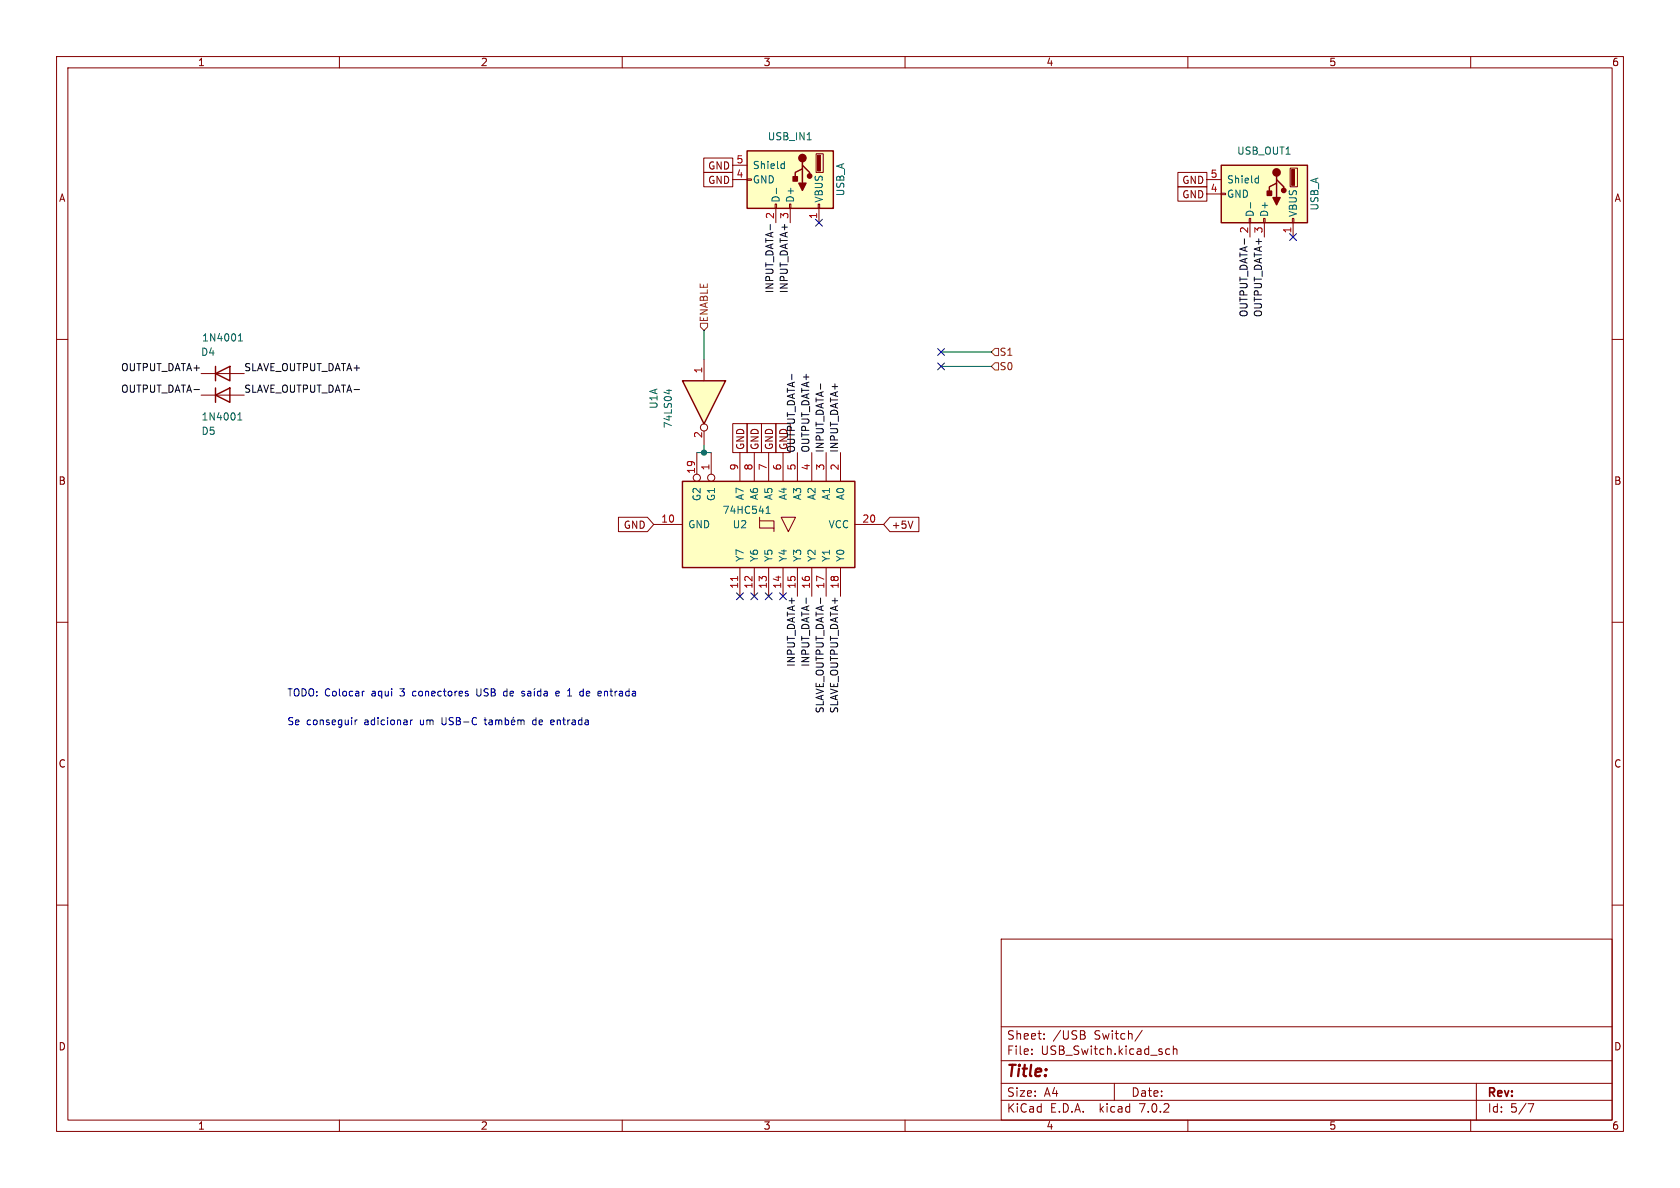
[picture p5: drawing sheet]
<svg xmlns="http://www.w3.org/2000/svg" width="297mm" height="210mm" viewBox="0 0 297 210" stroke-linecap="round" stroke-linejoin="round" font-family="sans-serif">
<g fill="none" stroke="#840000" stroke-width=".18">
<path d="M10 10h277v190h-277zM12 12h273v186h-273zM60 10v2M110 10v2M160 10v2M210 10v2M260 10v2M10 60h2M285 60h2M35.6 69.9h7.6M10 110h2M285 110h2"/>
<path d="M10 160h2M285 160h2M177 166h108v32h-108zM60 198v2M110 198v2M160 198v2M177 194.5h108M177 191.5h108M177 187.5h108M177 181.5h108M182.4 186.3v.1M182.4 185.5v.1"/>
<path d="M184.6 183.6v.1M184.6 182.8v.1M191.5 182.9a.4 .4 0 0 1 .4 .4 .4 .4 0 0 1-.3 .4M191.6 182.3l.2 .2-.2 .3M197 191.5v3M201.9 182.1l-1.3 2M206.1 186.1l.3 .3 .4-.1M206.8 185.5l-.4-.1-.3 .3M207.4 185.5l.2-.1 .4 .1 .1 .9M207.4 184.9v1.5M210 198v2M260 198v2"/>
<path d="M261 191.5v6.5M270.1 195.1h1l-.6 1.5"/>
</g>
<path d="M38.1 69.9l2.5-1.3v2.5zM38.1 68.6v2.5" fill="none" stroke="#840000" stroke-width=".25"/>
<path d="M42 74.2h.8M42 73.3l.4-.3v1.2" fill="none" stroke="#006464" stroke-width=".18"/>
<path d="M120.6 67.3h7.7l-3.8 7.6z" fill="#ffffc2"/>
<path d="M132.1 26.7h15.2v10.1h-15.2zM141.9 28.6v.6l1.2 1.3v.6M141.9 29.2v.6l-1.3 .7v1.3M141.9 29.8v2.6M215.9 29.2h15.2v10.2h-15.2zM225.7 31.1v.7l1.2 1.2v.7M225.7 31.8v.6l-1.3 .6v1.3M225.7 32.4v2.5M38.1 66l2.5-1.2v2.5zM38.1 64.8v2.5M120.6 67.3h7.7l-3.8 7.6zM120.6 85.1h30.5v15.2h-30.5z" fill="none" stroke="#840000" stroke-width=".25"/>
<g fill="none" stroke="#840000" stroke-width=".18">
<path d="M124.4 30.5h5.1v2.5h-5.1zM124.4 27.9h5.1v2.6h-5.1zM129.5 31.8h2.6M129.5 29.2h2.6M132.1 31.6h.7v.3h-.7zM137 36.1h.3v.7h-.3zM137.2 36.8v2.6M139.6 36.1h.2v.7h-.2zM139.7 36.8v2.6M144.3 27.2h1.2v3.3h-1.2zM144.7 36.1h.2v.7h-.2zM144.8 36.8v2.6"/>
<path d="M208.2 33h5.2v2.6h-5.2zM208.2 30.5h5.2v2.5h-5.2zM213.4 31.8h2.5M213.4 34.3h2.5M215.9 34.2h.8v.2h-.8zM220.9 38.6h.2v.8h-.2zM221 39.4v2.5M223.4 38.6h.2v.8h-.2zM223.5 39.4v2.5M228.1 29.7h1.3v3.3h-1.3zM228.5 38.6h.2v.8h-.2zM228.6 39.4v2.5"/>
<path d="M35.6 66h7.6M124.5 63.5v3.8M124.5 76.2v2.5M129.5 74.9h2.6v5.1h-2.6zM132.1 74.9h2.5v5.1h-2.5zM134.6 74.9h2.6v5.1h-2.6zM137.2 74.9h2.5v5.1h-2.5zM109.3 91.4h5.2l1.1 1.3-1.1 1.3h-5.2zM115.6 92.7h5M123.2 80v3.8M125.7 80v3.8M130.8 80v5.1"/>
<path d="M133.3 80v5.1M134.3 92.1h2.5v1.2M134.3 91.4v1.9h2.5v.7M135.9 80v5.1M138.1 91.4h2.5l-1.2 2.6zM138.4 80v5.1M141 80v5.1M143.5 80v5.1M146 80v5.1M148.6 80v5.1M151.1 92.7h5.1M157.3 91.4h5.1v2.6h-5.1l-1.1-1.3z"/>
<path d="M130.8 100.3v5.1M133.3 100.3v5.1M135.9 100.3v5.1M138.4 100.3v5.1M141 100.3v5.1M143.5 100.3v5.1M146 100.3v5.1M148.6 100.3v5.1"/>
<circle cx="124.5" cy="75.6" r=".63"/>
<circle cx="123.2" cy="84.5" r=".63"/>
<circle cx="125.7" cy="84.5" r=".63"/>
</g>
<g fill="none" stroke="#006464" stroke-width=".18">
<path d="M137.3 33.3v.9M138.3 29h.4M138.7 28.5v1.3M138.7 29.7l-.4 .1M142.7 24.7h.7M221.1 35.8v1M222.1 31.5l.4 .1M222.5 31.1v1.2M222.5 32.3h-.4M42.1 59.4l.4-.4v1.3M42.1 60.3h.8M117.9 69h.8"/>
<path d="M118.3 68.8v.8M135.4 90.8h.8M135.4 89.9l.4-.4v1.3"/>
</g>
<g fill="#ffffc2" stroke="#ffffc2" stroke-width=".18">
<path d="M132.1 26.7h15.2v10.1h-15.2z"/>
<path d="M215.9 29.2h15.2v10.2h-15.2z"/>
<path d="M120.6 85.1h30.5v15.2h-30.5z"/>
</g>
<g fill="#840000" stroke="#840000" stroke-width=".25">
<path d="M141.2 32.4h1.3l-.6 1.3z"/>
<path d="M140.2 31.2h.8v.8h-.8z"/>
<path d="M225 34.9h1.3l-.6 1.3z"/>
<path d="M224 33.8h.8v.7h-.8z"/>
<circle cx="141.9" cy="27.9" r=".63"/>
<circle cx="143.1" cy="31.1" r=".38"/>
<circle cx="225.7" cy="30.5" r=".63"/>
<circle cx="226.9" cy="33.7" r=".38"/>
</g>
<g fill="#840000" stroke="#840000" stroke-width=".18">
<path d="M144.5 27.4h.5v2.8h-.5z"/>
<path d="M228.3 30h.6v2.8h-.6z"/>
</g>
<path d="M130.4 101.9v.7" fill="none" stroke="#a90000" stroke-width=".18"/>
<path d="M123.8 57.2h1.3v.6l-.6 .6-.7-.6zM175.3 64.8l.6-.7h.6v1.3h-.6zM175.3 62.2l.6-.6h.6v1.3h-.6z" fill="none" stroke="#725600" stroke-width=".18"/>
<path d="M136.2 39.7v.9M145.1 67.9v.9M142.5 105.7v1" fill="none" stroke="#0f0f0f" stroke-width=".18"/>
<g fill="none" stroke="#0000c2" stroke-width=".18">
<path d="M62.8 127.3v.8M63.1 127.3l-.3 .2M64.4 122.2l-.3 .1M72.6 127.3v.8M72.9 127.3l-.3 .2M82.3 122.6l.5 .2-.1 .2h-.3M82.3 122.2h.4M85.6 127.3h.5M85.8 126.8v1.1l.3 .2M86.5 127.3h.5v.8M87 127.6h-.4l-.2 .2 .2 .3h.4M87.6 127.4l.4-.1 .2 .1"/>
<path d="M87.6 127.3v.8M88.2 127.4l.2-.1h.3v.8M88.2 127.4v.7M89.3 127.3h.4l.2 .2-.1 .6h-.5M89.3 126.8v1.3M90.4 127.7l.6-.1v-.3h-.4l-.2 .1 .1 .7h.5M90.8 126.8l-.1 .2M91.6 127.4l.3-.1 .2 .1M91.6 127.3v.8M92.1 127.4l.2-.1h.3v.8M92.1 127.4v.7M92.7 122.2h-.3l-.2 .2 .1 .2 .4 .1v.3h-.5"/>
<path d="M93.3 122.2h.5l.1 .8M93.9 122.5l-.5 .1-.1 .1 .1 .3h.5M94.5 122.2v.8M94.6 121.7l-.2 .2M95.6 122.2h-.4l-.2 .2 .1 .6h.5M95.6 121.8v1.2M96.2 122.2h.5l.1 .8M96.8 122.5l-.5 .1-.1 .1 .1 .3h.5M97.4 127.7l.6-.1-.1-.3h-.4l-.1 .1v.7h.5M98.5 127.4l.2-.1h.3l.1 .8M98.5 127.3v.8M98.7 122.2h-.2l-.2 .2v.6h.4"/>
<path d="M98.9 122.5l-.6 .1M99.5 127.3h.5M99.7 126.8v1.1l.3 .2M100.3 123h.8M100.4 127.3v.8M100.6 121.9l.1-.1v1.2M100.8 127.3l-.4 .2M101.2 127.3h.5v.8M101.7 127.6h-.4l-.2 .2 .2 .3h.4M102.9 127.3h-.4l-.2 .2 .1 .6h.5M102.9 126.8v1.3M103 122.2h-.4l-.1 .2 .1 .5 .4 .1"/>
<path d="M103.5 127.3h.5v.8M104 127.6h-.4l-.2 .2 .2 .3h.4M105.9 122.2h.4v.3l-.6 .1M106.3 123h-.4"/>
</g>
<path d="M124.5 58.4v5.1M124.5 78.7v1.3M166.4 62.2h8.9M166.4 64.8h8.9M123.2 80h2.5" fill="none" stroke="#009600" stroke-width=".18"/>
<g fill="none" stroke="#000084" stroke-width=".18">
<path d="M144.2 38.8l1.2 1.2M145.4 38.8l-1.2 1.2M228 41.3l1.2 1.2M229.2 41.3l-1.2 1.2M165.8 61.6l1.2 1.2M165.8 64.2l1.2 1.2M167 61.6l-1.2 1.2M167 64.2l-1.2 1.2M130.2 104.8l1.2 1.2M131.4 104.8l-1.2 1.2M132.7 104.8l1.3 1.2M134 104.8l-1.3 1.2"/>
<path d="M135.3 104.8l1.2 1.2M136.5 104.8l-1.2 1.2M137.8 104.8l1.2 1.2M139 104.8l-1.2 1.2"/>
</g>
<circle cx="124.5" cy="80" r=".46" fill="#009600" stroke="#009600" stroke-width=".18"/>
<text font-size="2.8" fill="#840000" x="178" y="190.8">Title:</text>
<g font-size="2.1" fill="#840000">
<text x="178" y="183.9">Sheet:</text>
<text x="186.2" y="183.9">/USB</text>
<text x="193.4" y="183.9">Switch/</text>
<text x="178" y="186.6">File:</text>
<text x="184" y="186.6">USB_Switch.kicad_sch</text>
<text x="178" y="196.8">KiCad</text>
<text x="178" y="194">Size:</text>
<text x="184.6" y="194">A4</text>
<text x="185.7" y="196.8">E.D.A.</text>
<text x="194.4" y="196.8">kicad</text>
<text x="200" y="194">Date:</text>
<text x="201.5" y="196.8">7.0.2</text>
<text x="263" y="194.2">Rev:</text>
<text x="263" y="196.8">Id:</text>
<text x="267" y="196.8">5/7</text>
</g>
<g font-size="1.8" fill="#840000">
<text x="35" y="11.8">1</text>
<text x="85" y="11.8">2</text>
<text x="135" y="11.8">3</text>
<text x="185" y="11.8">4</text>
<text x="235" y="11.8">5</text>
<text x="285" y="11.8">6</text>
<text x="10.4" y="35.8">A</text>
<text x="125.1" y="32.7">GND</text>
<text x="125.1" y="30.1">GND</text>
<text x="208.9" y="35.2">GND</text>
<text x="208.9" y="32.7">GND</text>
<text x="285.4" y="35.8">A</text>
<text x="131.7" y="79.5" transform="rotate(-90 131.7 79.5)">GND</text>
<text x="134.3" y="79.5" transform="rotate(-90 134.3 79.5)">GND</text>
<text x="136.8" y="79.5" transform="rotate(-90 136.8 79.5)">GND</text>
<text x="10.3" y="85.8">B</text>
<text x="285.3" y="85.8">B</text>
<text x="110.1" y="93.6">GND</text>
<text x="157.6" y="93.6">+5V</text>
<text x="10.3" y="135.8">C</text>
<text x="285.3" y="135.8">C</text>
<text x="10.3" y="185.8">D</text>
<text x="285.3" y="185.8">D</text>
<text x="35" y="199.8">1</text>
<text x="85" y="199.8">2</text>
<text x="135" y="199.8">3</text>
<text x="185" y="199.8">4</text>
<text x="235" y="199.8">5</text>
<text x="285" y="199.8">6</text>
</g>
<g font-size="1.8" fill="#a90000">
<text x="130.1" y="29">5</text>
<text x="130.1" y="31.5">4</text>
<text x="214" y="34">4</text>
<text x="214" y="31.5">5</text>
<text x="136.9" y="38.8" transform="rotate(-90 136.9 38.8)">2</text>
<text x="144.5" y="38.8" transform="rotate(-90 144.5 38.8)">1</text>
<text x="220.7" y="41.3" transform="rotate(-90 220.7 41.3)">2</text>
<text x="228.3" y="41.3" transform="rotate(-90 228.3 41.3)">1</text>
<text x="124.2" y="66.1" transform="rotate(-90 124.2 66.1)">1</text>
<text x="124.2" y="77.5" transform="rotate(-90 124.2 77.5)">2</text>
<text x="122.9" y="83.8" transform="rotate(-90 122.9 83.8)">19</text>
<text x="125.5" y="83.2" transform="rotate(-90 125.5 83.2)">1</text>
<text x="130.6" y="83.2" transform="rotate(-90 130.6 83.2)">9</text>
<text x="133.1" y="83.2" transform="rotate(-90 133.1 83.2)">8</text>
<text x="135.6" y="83.2" transform="rotate(-90 135.6 83.2)">7</text>
<text x="138.2" y="83.2" transform="rotate(-90 138.2 83.2)">6</text>
<text x="140.7" y="83.2" transform="rotate(-90 140.7 83.2)">5</text>
<text x="143.3" y="83.2" transform="rotate(-90 143.3 83.2)">4</text>
<text x="145.8" y="83.2" transform="rotate(-90 145.8 83.2)">3</text>
<text x="148.3" y="83.2" transform="rotate(-90 148.3 83.2)">2</text>
<text x="116.8" y="92.5">10</text>
<text x="152.4" y="92.5">20</text>
<text x="130.6" y="104.1" transform="rotate(-90 130.6 104.1)">11</text>
<text x="133.1" y="104.1" transform="rotate(-90 133.1 104.1)">12</text>
<text x="135.6" y="104.1" transform="rotate(-90 135.6 104.1)">13</text>
<text x="138.2" y="104.1" transform="rotate(-90 138.2 104.1)">14</text>
<text x="140.7" y="104.1" transform="rotate(-90 140.7 104.1)">15</text>
<text x="143.3" y="104.1" transform="rotate(-90 143.3 104.1)">16</text>
<text x="145.8" y="104.1" transform="rotate(-90 145.8 104.1)">17</text>
<text x="148.3" y="104.1" transform="rotate(-90 148.3 104.1)">18</text>
</g>
<g font-size="1.8" fill="#006464">
<text x="135.7" y="25">USB_IN1</text>
<text x="218.6" y="27.5">USB_OUT1</text>
<text x="133.1" y="32.6">GND</text>
<text x="133.1" y="30">Shield</text>
<text x="138" y="35.8" transform="rotate(-90 138 35.8)">D-</text>
<text x="140.5" y="35.8" transform="rotate(-90 140.5 35.8)">D+</text>
<text x="145.6" y="35.8" transform="rotate(-90 145.6 35.8)">VBUS</text>
<text x="149.4" y="34.7" transform="rotate(-90 149.4 34.7)">USB_A</text>
<text x="216.9" y="35.1">GND</text>
<text x="216.9" y="32.6">Shield</text>
<text x="221.8" y="38.4" transform="rotate(-90 221.8 38.4)">D-</text>
<text x="224.3" y="38.4" transform="rotate(-90 224.3 38.4)">D+</text>
<text x="229.4" y="38.4" transform="rotate(-90 229.4 38.4)">VBUS</text>
<text x="233.2" y="37.3" transform="rotate(-90 233.2 37.3)">USB_A</text>
<text x="35.5" y="63.1">D4</text>
<text x="35.7" y="60.5">1N4001</text>
<text x="35.6" y="77">D5</text>
<text x="35.6" y="74.5">1N4001</text>
<text x="116.4" y="72.3" transform="rotate(-90 116.4 72.3)">U1A</text>
<text x="118.9" y="75.8" transform="rotate(-90 118.9 75.8)">74LS04</text>
<text x="124" y="88.7" transform="rotate(-90 124 88.7)">G2</text>
<text x="126.6" y="88.7" transform="rotate(-90 126.6 88.7)">G1</text>
<text x="131.6" y="88.5" transform="rotate(-90 131.6 88.5)">A7</text>
<text x="134.2" y="88.5" transform="rotate(-90 134.2 88.5)">A6</text>
<text x="136.7" y="88.5" transform="rotate(-90 136.7 88.5)">A5</text>
<text x="139.3" y="88.5" transform="rotate(-90 139.3 88.5)">A4</text>
<text x="141.8" y="88.5" transform="rotate(-90 141.8 88.5)">A3</text>
<text x="144.3" y="88.5" transform="rotate(-90 144.3 88.5)">A2</text>
<text x="146.9" y="88.5" transform="rotate(-90 146.9 88.5)">A1</text>
<text x="149.4" y="88.5" transform="rotate(-90 149.4 88.5)">A0</text>
<text x="121.7" y="93.5">GND</text>
<text x="127.7" y="91">74HC541</text>
<text x="129.5" y="93.5">U2</text>
<text x="146.4" y="93.5">VCC</text>
<text x="131.6" y="99.3" transform="rotate(-90 131.6 99.3)">Y7</text>
<text x="134.2" y="99.3" transform="rotate(-90 134.2 99.3)">Y6</text>
<text x="136.7" y="99.3" transform="rotate(-90 136.7 99.3)">Y5</text>
<text x="139.3" y="99.3" transform="rotate(-90 139.3 99.3)">Y4</text>
<text x="141.8" y="99.3" transform="rotate(-90 141.8 99.3)">Y3</text>
<text x="144.3" y="99.3" transform="rotate(-90 144.3 99.3)">Y2</text>
<text x="146.9" y="99.3" transform="rotate(-90 146.9 99.3)">Y1</text>
<text x="149.4" y="99.3" transform="rotate(-90 149.4 99.3)">Y0</text>
</g>
<g font-size="1.8" fill="#0f0f0f">
<text x="136.8" y="52" transform="rotate(-90 136.8 52)">INPUT_DATA-</text>
<text x="139.4" y="52" transform="rotate(-90 139.4 52)">INPUT_DATA+ 3</text>
<text x="220.6" y="56.2" transform="rotate(-90 220.6 56.2)">OUTPUT_DATA-</text>
<text x="223.2" y="56.2" transform="rotate(-90 223.2 56.2)">OUTPUT_DATA+ 3</text>
<text x="21.3" y="65.7">OUTPUT_DATA+</text>
<text x="43.2" y="65.7">SLAVE_OUTPUT_DATA+</text>
<text x="21.3" y="69.5">OUTPUT_DATA-</text>
<text x="43.2" y="69.5">SLAVE_OUTPUT_DATA-</text>
<text x="139.3" y="79.5" transform="rotate(-90 139.3 79.5)">GND</text>
<text x="140.6" y="80" transform="rotate(-90 140.6 80)">OUTPUT_DATA-</text>
<text x="143.2" y="80" transform="rotate(-90 143.2 80)">OUTPUT_DATA+</text>
<text x="145.7" y="80" transform="rotate(-90 145.7 80)">INPUT_DATA-</text>
<text x="148.2" y="80" transform="rotate(-90 148.2 80)">INPUT_DATA+</text>
<text x="140.6" y="118" transform="rotate(-90 140.6 118)">INPUT_DATA+</text>
<text x="143.2" y="118" transform="rotate(-90 143.2 118)">INPUT_DATA-</text>
<text x="145.7" y="126.2" transform="rotate(-90 145.7 126.2)">SLAVE_OUTPUT_DATA-</text>
<text x="148.2" y="126.2" transform="rotate(-90 148.2 126.2)">SLAVE_OUTPUT_DATA+</text>
</g>
<g font-size="1.8" fill="#725600">
<text x="125.3" y="57" transform="rotate(-90 125.3 57)">ENABLE</text>
<text x="176.7" y="65.6">S0</text>
<text x="176.7" y="63.1">S1</text>
</g>
<g font-size="1.8" fill="#0000c2">
<text x="50.8" y="123.2">TODO: Colocar</text>
<text x="65.7" y="123.2">aqui</text>
<text x="70.9" y="123.2">3</text>
<text x="73.2" y="123.2">conectores</text>
<text x="84.6" y="123.2">USB</text>
<text x="89.5" y="123.2">de</text>
<text x="99" y="123.2">e</text>
<text x="103.5" y="123.2">de</text>
<text x="106.9" y="123.2">entrada</text>
<text x="50.8" y="128.3">Se conseguir</text>
<text x="64.5" y="128.3">adicionar</text>
<text x="74.4" y="128.3">um</text>
<text x="78.3" y="128.3">USB-C</text>
<text x="94.7" y="128.3">de</text>
</g>
</svg>
